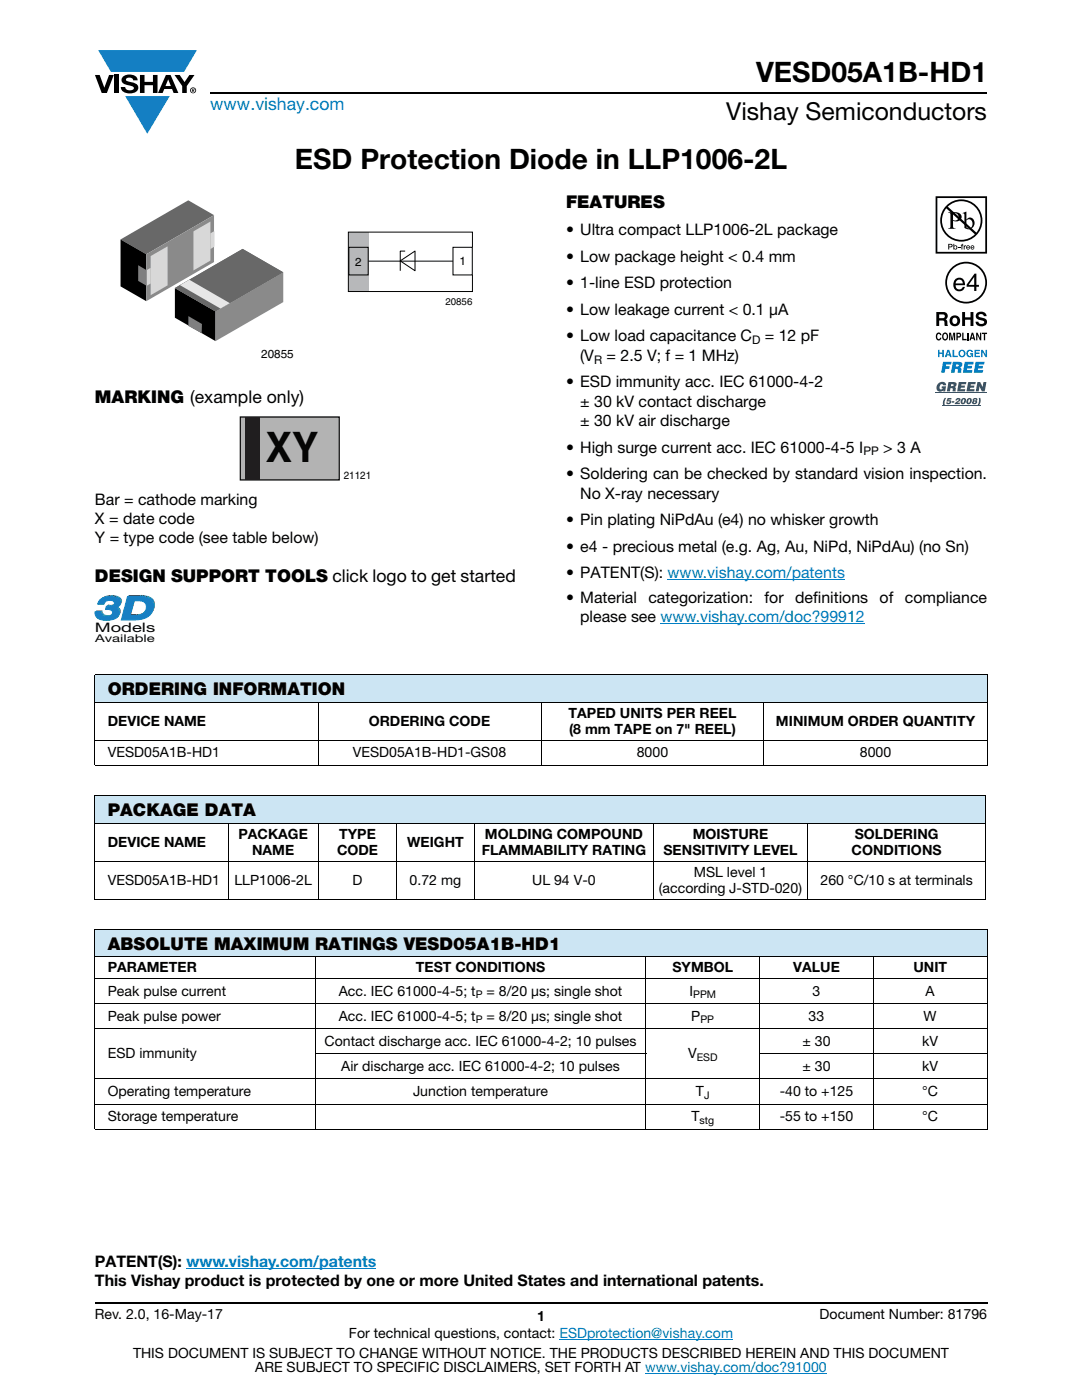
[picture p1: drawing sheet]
<svg xmlns="http://www.w3.org/2000/svg" width="216mm" height="279mm" viewBox="0 0 216 279" stroke-linecap="round" stroke-linejoin="round" font-family="sans-serif">
<g fill="#147fc3">
<path d="M19.6 10h19.7l-2.6 4.3h-1.1h-13.5z"/>
<path d="M25 19.2h8.9l-4.5 7.5z"/>
</g>
<g fill="#000">
<path d="M18.9 15h1l.9 2.5 1-2.5h.9l-1.4 3.6h-1zM22.9 15h.9v3.6h-.9zM24.6 15.3a2.1 2.1 0 0 1 2.8 .3l.1 .4h-.9a.79 .79 0 0 0-.7-.5 .79 .79 0 0 0-.8 .4l.3 .3 1 .2a1.08 1.08 0 0 1 1.2 1 1.08 1.08 0 0 1-1.1 1.2 1.73 1.73 0 0 1-2.4-1.2h.9a.96 .96 0 0 0 .8 .6 .96 .96 0 0 0 .9-.4 1.31 1.31 0 0 0-1.2-.6 1.03 1.03 0 0 1-1.1-.6 1.03 1.03 0 0 1 .2-1.1zM27.9 15h.9v1.3h1.7v-1.3h.9v3.6h-.9v-1.6h-1.7v1.6h-.9zM34.8 15h1.1l.9 1.4 1-1.4h1l-1.5 2.2v1.4h-.9v-1.4z"/>
<path d="M33.6 15.9l.5 1.3h-1.1zM33.1 15l-1.6 3.6h1l.3-.8h1.5l.3 .8h1l-1.6-3.6z"/>
<path d="M38.4 17.8h.2v.2h-.2zM38.3 17.7v.7h.1v-.3l.4 .3-.2-.3 .2-.2-.1-.2z"/>
<path d="M38.1 18a.46 .46 0 0 1 .9 0 .46 .46 0 0 1-.9 0zM37.9 18a.6 .6 0 0 0 1.2 0 .6 .6 0 0 0-1.2 0z"/>
</g>
<path d="M42 18.6h155M18.9 260h178.1" fill="none" stroke="#000" stroke-width=".36"/>
<path d="M133.2 115.6h35.4M131.8 124.4h40.8M37.2 253.1h37.9M111.6 267.3h34.7M128.7 274h36.3" fill="none" stroke="#007ec4" stroke-width=".2"/>
<path d="M24 40h34.6v31.9h-34.6z" fill="#fff"/>
<path d="M24.1 47.8l13.5-7.8 5.1 2.9-13.5 7.8z" fill="#686868"/>
<path d="M24.1 47.8l5.1 2.9v9.4l-5.1-2.9z" fill="#000"/>
<path d="M29.2 50.7l13.5-7.8v9.4l-13.5 7.8z" fill="#8a8a8a"/>
<g fill="#d8d8d8">
<path d="M30.1 51.1l3.3-1.9v7.8l-3.3 1.9z"/>
<path d="M29.3 53.9l.8-.4v3.1l-.8 .5z"/>
<path d="M38.6 46.2l3.4-2v7.8l-3.4 2z"/>
<path d="M42 46.6l.8-.5v3.1l-.8 .5z"/>
</g>
<path d="M27.6 52.9l1.7 1v3.1l-1.7-.9z" fill="#808080"/>
<path d="M34.9 57.5l8.1 4.7v5.9l-8.1-4.7z" fill="#000"/>
<path d="M37.6 63.1l2.7 1.6-.1 1.8-2.6-1.5z" fill="#808080"/>
<path d="M43 62.2l13.5-7.9v6l-13.5 7.8z" fill="#8a8a8a"/>
<path d="M34.9 57.5l13.5-7.8 8.1 4.6-13.5 7.9z" fill="#686868"/>
<path d="M41.9 59.5a1.41 1.41 0 0 1 2.3 .5 1.36 1.36 0 0 1-1.2 1 1.36 1.36 0 0 1-1.3-1z" fill="#eee"/>
<path d="M34.9 57.5l13.5-7.8 8.1 4.6-13.5 7.8z" fill="#686868"/>
<path d="M35.9 56.9l1.9-1.1 8.1 4.7-1.9 1.1z" fill="#e7e7e7"/>
<path d="M69.4 46.2h24.9v15.1h-24.9z" fill="#fff"/>
<path d="M79.9 52.1l2.9-2v3.9z" fill="#fff"/>
<path d="M79.9 52.1l2.9-2v3.9zM80.8 50.1h-.9v3.9" fill="none" stroke="#000" stroke-width=".2"/>
<path d="M69.6 46.4h3.9v11.7h-3.9z" fill="#b5b7bb"/>
<path d="M69.5 46.3h24.8v11.9h-24.8z" fill="none" stroke="#000" stroke-width=".2"/>
<path d="M90.4 49.4h3.8v5.5h-3.8z" fill="#fff"/>
<path d="M69.6 49.4h3.9v5.5h-3.9zM73.5 52.1h16.9M90.4 49.4h3.8v5.5h-3.8z" fill="none" stroke="#000" stroke-width=".2"/>
<path d="M47.8 83.1h26.3v12.9h-26.3z" fill="#fff"/>
<path d="M48 83.2h19.7v12.6h-19.7z" fill="#b3b3b3"/>
<path d="M48 83.2h19.7v12.6h-19.7z" fill="none" stroke="#040503" stroke-width=".24"/>
<path d="M49 83.1h2.9v12.6h-2.9z" fill="#201d1e"/>
<path d="M18.9 118.7h12.1v10h-12.1z" fill="#fff"/>
<path d="M19.3 121.8h1.2l-.3 .3h-1.3z" fill="#0d567f"/>
<path d="M20.5 121.8l-.3 .4z" fill="#09537d"/>
<path d="M20.5 121.9l-.3 .4z" fill="#0d5781"/>
<path d="M20.5 122l-.3 .3z" fill="#105a84"/>
<path d="M20.5 122l-.3 .4z" fill="#115c88"/>
<path d="M20.5 122.1l-.3 .4z" fill="#145f8c"/>
<path d="M20.5 122.2l-.3 .3z" fill="#146190"/>
<path d="M20.5 122.2l-.2 .4z" fill="#156494"/>
<path d="M20.6 122.3l.2 .2-.3 .3-.2-.2z" fill="#176797"/>
<path d="M20.8 122.5l.1 .1-.3 .3-.1-.1z" fill="#156494"/>
<path d="M20.9 122.6h.1l-.4 .3z" fill="#146190"/>
<path d="M21 122.6l.1 .1-.4 .2z" fill="#145f8c"/>
<path d="M21.1 122.7h.1l-.4 .3z" fill="#115c88"/>
<path d="M21.2 122.7h.1l-.4 .3z" fill="#105a84"/>
<path d="M21.3 122.7h.1l-.4 .3z" fill="#0d5781"/>
<path d="M21.4 122.7h.2l-.3 .3h-.2z" fill="#09537d"/>
<path d="M21.6 122.7h.2l-.5 .3z" fill="#0e5078"/>
<path d="M21.8 122.7h.2l-.5 .3z" fill="#0e4e73"/>
<path d="M22 122.7l.1-.1-.4 .4z" fill="#0a496f"/>
<path d="M22.1 122.6h.2l-.5 .4z" fill="#09486a"/>
<path d="M22.3 122.6l.3-.2-.6 .5z" fill="#034466"/>
<path d="M21.5 120.7h.4l-.3 .3h-.4z" fill="#0d567f"/>
<path d="M21.3 119.8l-.4 .5z" fill="#034466"/>
<path d="M21.2 120l-.4 .4z" fill="#09486a"/>
<path d="M21.1 120.1l-.3 .4z" fill="#0a496f"/>
<path d="M21.1 120.2l-.4 .4z" fill="#0e4e73"/>
<path d="M21.9 120.7h.2l-.5 .3z" fill="#09537d"/>
<path d="M22.1 120.7h.2l-.3 .3h-.3z" fill="#0e5078"/>
<path d="M22.3 120.7l.2-.1-.5 .4z" fill="#0e4e73"/>
<path d="M22.5 120.6h.2l-.5 .3z" fill="#0a496f"/>
<path d="M22.7 120.6l.1-.1-.5 .4z" fill="#09486a"/>
<path d="M22.8 120.5l.2-.1-.5 .4z" fill="#034466"/>
<path d="M23.2 121h.2l-.4 .3h-.1z" fill="#115c88"/>
<path d="M23.4 121l.1 .1-.3 .3-.2-.1z" fill="#145f8c"/>
<path d="M23.5 121.1h.2l-.4 .4-.1-.1z" fill="#146190"/>
<path d="M23.7 121.1l.1 .1-.3 .3h-.2z" fill="#156494"/>
<path d="M23.8 121.2l.2 .3-.3 .3-.2-.3z" fill="#176797"/>
<path d="M24 121.5l.1 .1-.3 .3-.1-.1z" fill="#156494"/>
<path d="M24.1 121.6l-.3 .4z" fill="#146190"/>
<path d="M24.1 121.7l-.3 .4z" fill="#145f8c"/>
<path d="M24.1 121.8l-.3 .4z" fill="#115c88"/>
<path d="M24.1 121.9l-.3 .4z" fill="#105a84"/>
<path d="M24.1 122l-.3 .4z" fill="#0d5781"/>
<path d="M24.1 122.1l-.3 .4z" fill="#09537d"/>
<path d="M24.1 122.2l-.3 .4z" fill="#0e5078"/>
<path d="M24.1 122.3l-.3 .4z" fill="#0e4e73"/>
<path d="M24.1 122.4l-.4 .4z" fill="#0a496f"/>
<path d="M24 122.5l-.3 .4z" fill="#09486a"/>
<g fill="#034466">
<path d="M24 122.6l-.5 .5z"/>
<path d="M20.2 119.4l.6-.4-.9 .7z"/>
</g>
<path d="M20.8 119l.3-.1-.6 .4z" fill="#09486a"/>
<path d="M21.1 118.9l.3-.1-.6 .4z" fill="#0a496f"/>
<path d="M21.4 118.8h.3l-.3 .3h-.3z" fill="#0e4e73"/>
<path d="M21.7 118.8l.4-.1-.3 .4h-.4z" fill="#0e5078"/>
<path d="M22.1 118.7h.1l-.4 .4z" fill="#09537d"/>
<path d="M19.9 119.8a3.2 3.2 0 0 1 4.1 0 1.07 1.07 0 0 1-1.1 1.5 1.09 1.09 0 0 1 1 1 1.09 1.09 0 0 1-.8 1.1 4.2 4.2 0 0 1-3.6 0l-.5-.8-.1-.5h1.3a1 1 0 0 0 1.4 .9 .7 .7 0 0 0 .9-.7 .7 .7 0 0 0-1-.7h-.4l.1-.6h.5a.81 .81 0 0 0 1-.9 1.28 1.28 0 0 0-2 .5h-1.2z" fill="#177fc3"/>
<path d="M19.9 119.8a3.2 3.2 0 0 1 4.1 0 1.07 1.07 0 0 1-1.1 1.5 1.09 1.09 0 0 1 1 1 1.09 1.09 0 0 1-.8 1.1 4.2 4.2 0 0 1-3.6 0l-.5-.8-.1-.5h1.3a1 1 0 0 0 1.4 .9 .7 .7 0 0 0 .9-.7 .7 .7 0 0 0-1-.7h-.4l.1-.6h.5a.81 .81 0 0 0 1-.9 1.28 1.28 0 0 0-2 .5h-1.2z" fill="none" stroke="#177fc3" stroke-width=".2"/>
<path d="M22.2 118.7h.3l-.3 .4-.3-.1z" fill="#09537d"/>
<path d="M22.5 118.7l.4 .1-.4 .3h-.3z" fill="#0d5781"/>
<path d="M22.9 118.8h.2l-.3 .3h-.3z" fill="#105a84"/>
<path d="M23.1 118.8l.3 .1-.3 .3-.3-.1z" fill="#115c88"/>
<path d="M23.4 118.9l.2 .1-.3 .3-.2-.1z" fill="#145f8c"/>
<path d="M23.6 119l.2 .1-.3 .3-.2-.1z" fill="#146190"/>
<path d="M23.8 119.1l.2 .1-.3 .3-.2-.1z" fill="#156494"/>
<path d="M24 119.2l.3 .3-.3 .3-.3-.3z" fill="#176797"/>
<path d="M24.3 119.5v.1l-.3 .3v-.1z" fill="#156494"/>
<path d="M24.3 119.6l-.3 .4z" fill="#146190"/>
<path d="M24.4 119.7l-.3 .4z" fill="#145f8c"/>
<path d="M24.4 119.8l-.3 .4z" fill="#115c88"/>
<path d="M24.4 119.9l-.3 .4z" fill="#105a84"/>
<path d="M24.4 119.9l-.3 .4z" fill="#0d5781"/>
<path d="M24.4 120l-.3 .4z" fill="#09537d"/>
<path d="M24.4 120.1l-.3 .4z" fill="#0e5078"/>
<path d="M24.4 120.1l-.4 .4z" fill="#0e4e73"/>
<path d="M24.3 120.2l-.3 .4z" fill="#0a496f"/>
<path d="M24.3 120.3l-.3 .4z" fill="#09486a"/>
<path d="M24.3 120.4l-.5 .5z" fill="#034466"/>
<path d="M26.2 122.5h1.1l-.3 .4h-1.1z" fill="#0d567f"/>
<path d="M27.3 122.5h.1l-.4 .4z" fill="#09537d"/>
<path d="M27.4 122.5h.3l-.3 .3-.3 .1z" fill="#0e5078"/>
<path d="M27.7 122.5h.3l-.3 .3h-.3z" fill="#0e4e73"/>
<path d="M28 122.5l.2-.1-.5 .4z" fill="#0a496f"/>
<path d="M28.2 122.4l.3-.1-.6 .4z" fill="#09486a"/>
<path d="M28.5 122.3l.6-.4-.9 .7z" fill="#034466"/>
<path d="M27 119.6l-.8 2.9-.3 .4 .8-3z" fill="#074f76"/>
<path d="M25.4 118.9h2.7" fill="none" stroke="#0d567f" stroke-width=".31"/>
<path d="M28.1 118.7h.4l-.3 .4-.4-.1z" fill="#09537d"/>
<path d="M28.5 118.7l.4 .1-.3 .3h-.4z" fill="#0d5781"/>
<path d="M28.9 118.8h.4l-.3 .4-.4-.1z" fill="#105a84"/>
<path d="M29.3 118.8l.3 .1-.4 .3h-.2z" fill="#115c88"/>
<path d="M29.6 118.9l.2 .1-.3 .3-.3-.1z" fill="#145f8c"/>
<path d="M29.8 119l.2 .1-.3 .3-.2-.1z" fill="#146190"/>
<path d="M30 119.1l.3 .2-.3 .3-.3-.2z" fill="#156494"/>
<path d="M30.3 119.3l.4 .5-.3 .3-.4-.5z" fill="#176797"/>
<path d="M30.7 119.8l.1 .2-.3 .3-.1-.2z" fill="#156494"/>
<path d="M30.8 120l.1 .1-.3 .3-.1-.1z" fill="#146190"/>
<path d="M30.9 120.1v.2l-.3 .3v-.2z" fill="#145f8c"/>
<path d="M30.9 120.3l-.3 .4z" fill="#115c88"/>
<path d="M30.9 120.4l-.3 .5z" fill="#105a84"/>
<path d="M30.9 120.6v.2l-.3 .4v-.3z" fill="#0d5781"/>
<path d="M30.9 120.8l-.3 .6z" fill="#09537d"/>
<path d="M30.9 121.1l-.3 .5z" fill="#0e5078"/>
<path d="M30.9 121.3l-.4 .5z" fill="#0e4e73"/>
<path d="M30.8 121.5l-.4 .5z" fill="#0a496f"/>
<path d="M30.7 121.7l-.4 .6z" fill="#09486a"/>
<path d="M30.6 122l-.7 .7z" fill="#034466"/>
<path d="M26.7 119.9l-.8 3a3.2 3.2 0 0 0 3.1-1 1.27 1.27 0 0 0 .1-1.4 1.27 1.27 0 0 0-1.4-.6zM25.4 119a8.4 8.4 0 0 1 4.3 .4 2.15 2.15 0 0 1 1 2.1 2.15 2.15 0 0 1-1.5 1.7 9.3 9.3 0 0 1-5 .5z" fill="#177fc3"/>
<path d="M25.4 119a8.4 8.4 0 0 1 4.3 .4 2.15 2.15 0 0 1 1 2.1 2.15 2.15 0 0 1-1.5 1.7 9.3 9.3 0 0 1-5 .5zM26.7 119.9a2.55 2.55 0 0 1 2.3 .5 1.76 1.76 0 0 1-.2 1.8 1.76 1.76 0 0 1-1.8 .7h-1.1z" fill="none" stroke="#177fc3" stroke-width=".2"/>
<path d="M186.7 39.2h10.3v41.8h-10.3z" fill="#fff"/>
<g fill="#000">
<path d="M191.2 49.3h.4v.1h-.4zM191.9 48.7h.3l-.2 .2 .2 .1v.1h-.2v.7h-.1v-.7h-.2zM192.3 49h.2v.1l.3-.1v.1l-.3 .1v.6h-.2zM186.9 66.6l.4-.2h.3l.2 .5-.6-.2a.66 .66 0 0 0 .1 1l.3-.3h.2a.54 .54 0 0 1-.4 .6 .54 .54 0 0 1-.6-.5zM189.4 66.4h.4l.2 1.2 .2-1.2h.4v1.5h-.3v-1.3l-.2 1.3h-.2l-.3-1.3v1.3h-.2zM192 66.4h.3v1.2h.6v.3h-.9zM192 62.3h.6v1h1.1v-1h.5v2.8h-.5v-1.3h-1.1v1.3h-.6zM193 66.4h.3v1.5h-.3zM195 62.4a1.15 1.15 0 0 1 1.9 .7h-.6v-.2a.68 .68 0 0 0-1-.1v.4l.2 .1a1.29 1.29 0 0 1 1.5 .9 1.17 1.17 0 0 1-1.2 .9 1.17 1.17 0 0 1-1.1-.9h.5l.1 .2a.67 .67 0 0 0 1.1-.1l-.3-.3-.5-.1a.82 .82 0 0 1-.9-.5 .82 .82 0 0 1 .3-1zM194.8 66.4h.3l.5 1.1v-1.1h.2v1.5h-.3l-.5-1.1v1.1h-.2zM195.9 66.4h1.1v.3h-.4v1.2h-.3v-1.2h-.4z"/>
<path d="M187 39.5h9.6v10.8h-9.6zM186.7 39.2v11.4h10.3v-11.4z"/>
<path d="M189 56.4a3.8 3.8 0 0 1 7.6 0 3.8 3.8 0 0 1-7.6 0zM188.6 56.4a4.2 4.2 0 0 0 8.4 0 4.2 4.2 0 0 0-8.4 0z"/>
<path d="M189.1 41.3a3.9 3.9 0 0 1 5.3-.2 3.9 3.9 0 0 1 .4 5.3zM188.8 41.6l5.7 5.2a3.9 3.9 0 0 1-5.3 .1 3.9 3.9 0 0 1-.4-5.3zM187.6 44a4.2 4.2 0 0 0 8.4 0 4.2 4.2 0 0 0-8.4 0z"/>
<path d="M189.4 48.8v.4h.4v-.3zM189.2 48.7h.7l.2 .3-.2 .3-.5 .1v.4h-.2z"/>
<path d="M190.2 42.6v1.3a.75 .75 0 0 0 1.1-.6 .75 .75 0 0 0-1.1-.7zM189.2 42.4a2.81 2.81 0 0 1 2.4 .3 .97 .97 0 0 1 0 1.2 .97 .97 0 0 1-1.2 .2h-.2v1.1v.2l.5 .3h-1.5l.3-.2 .1-.3v-2.3v-.3z"/>
<path d="M190.4 49.4a.26 .26 0 0 0 .5 0 .26 .26 0 0 0-.5 0zM190.2 48.7h.2v.4a.38 .38 0 0 1 .5 0 .38 .38 0 0 1 0 .6 .38 .38 0 0 1-.5 0l-.2 .1z"/>
<path d="M190.9 56l-.2 .6h1.4a.7 .7 0 0 0-.4-.7 .7 .7 0 0 0-.8 .1zM190.7 55.7a1.18 1.18 0 0 1 1.4-.1 1.18 1.18 0 0 1 .5 1.3h-1.9a.73 .73 0 0 0 .5 .8 .73 .73 0 0 0 .9-.4h.4a1.21 1.21 0 0 1-1.6 .8 1.21 1.21 0 0 1-.6-1.7z"/>
<path d="M192.8 44v1.3l.2 .2a.72 .72 0 0 0 .8-.1 .72 .72 0 0 0 .3-.7 .72 .72 0 0 0-.4-.8 .72 .72 0 0 0-.9 .1zM192.1 42.5l.7-.3v1.6a.89 .89 0 0 1 1.1-.3 .89 .89 0 0 1 .6 1 1.23 1.23 0 0 1-.7 1.2 1.23 1.23 0 0 1-1.4-.2v-2.7z"/>
<path d="M194.4 55.3l-1.1 1.6h1.1zM194.5 54.6h.3v2.3h.5v.3h-.5v.9h-.4v-.9h-1.5v-.4z"/>
<path d="M193 49.2v.1h.4l-.2-.2zM193 49h.4l.2 .4h-.6v.2l.5-.1a.42 .42 0 0 1-.6 .2 .42 .42 0 0 1 .1-.7z"/>
<path d="M193.9 49.2l-.1 .1h.4l-.2-.2zM193.8 49h.5l.1 .4h-.6l.1 .2 .5-.1a.42 .42 0 0 1-.7 .2 .42 .42 0 0 1 .1-.7z"/>
<path d="M187.4 62.8v.7h.9a.39 .39 0 0 0 .1-.7zM186.8 62.3h1.4a.79 .79 0 0 1 .8 .4 .79 .79 0 0 1-.1 .9l-.2 .1a.98 .98 0 0 1 .4 1.2l.1 .2h-.7l-.2-1.1h-.9v1.1h-.6z"/>
<path d="M188.4 66.7a.64 .64 0 0 0 .2 1l.1-.1a.64 .64 0 0 0-.1-1zM188.2 66.5l.2-.1a.56 .56 0 0 1 .7 .3 .82 .82 0 0 1-.5 1.3l-.2-.1a.89 .89 0 0 1-.2-1.4z"/>
<path d="M190.3 63.5a.63 .63 0 0 0-.3 .7 .63 .63 0 0 0 .8 .4 .63 .63 0 0 0 .2-.8 .63 .63 0 0 0-.7-.3zM189.5 64a1.09 1.09 0 0 1 2.1 0 1.09 1.09 0 0 1-2.1 0z"/>
<path d="M191.1 66.7v.4l.4-.1v-.3zM190.8 66.4h.6a.5 .5 0 0 1 .4 .5 .5 .5 0 0 1-.4 .5h-.3v.5h-.3z"/>
<path d="M194 66.7l-.1 .6h.3zM193.9 66.4h.3l.4 1.5h-.3v-.3h-.5l-.1 .3h-.3z"/>
</g>
<path d="M186.7 78.4h10.3" fill="none" stroke="#1f9047" stroke-width=".2"/>
<g fill="#1f9047">
<path d="M187.2 76.6a.91 .91 0 0 1 .9-.4 .91 .91 0 0 1 .7 .7h-.6l-.3-.2a.56 .56 0 0 0-.4 .4 .56 .56 0 0 0 .3 .6l.3-.2h-.2v-.4h.9l-.2 1h-.4v-.2a.82 .82 0 0 1-1.1 .1 .82 .82 0 0 1-.1-1.1z"/>
<path d="M191.3 76.2h1.5v.5h-1v.3h.8l-.1 .4h-.8v.3h.9l-.1 .4h-1.5z"/>
<path d="M193.2 76.2h1.5l-.1 .5h-.9v.3h.7v.4h-.8l-.1 .3h1l-.1 .4h-1.6z"/>
<path d="M195 76.2h.6l.5 1.1 .1-1.1h.6l-.3 1.9h-.6l-.5-1-.1 1h-.6z"/>
<path d="M188.5 79.4h.3l-.3 .8v.8h-.3v-.8z"/>
<path d="M189.1 79.4h.8l-.1 .3h-.5l-.1 .2h.5a.52 .52 0 0 1-.2 .7 .52 .52 0 0 1-.7-.3l.5 .1 .2-.2-.2-.1h-.4z"/>
<path d="M190 80.1h.4v.3h-.5z"/>
<path d="M190.8 79.6a.5 .5 0 0 1 .5-.2 .5 .5 0 0 1 .4 .4l-.7 .6h.6l-.1 .3h-1l.8-.9-.1-.1-.2 .2h-.4z"/>
<path d="M189.8 76.7l-.1 .4 .5-.1 .1-.1-.1-.2zM189.3 76.2l1.5 .2a.54 .54 0 0 1-.3 .8l.2 .3v.6h-.6v-.5l-.3-.1h-.1l-.2 .6h-.6z"/>
<path d="M192.2 79.8l-.2 .4 .2 .2 .2-.5-.1-.2zM191.9 79.6a.51 .51 0 0 1 .8 .1 .66 .66 0 0 1-.2 .8 .66 .66 0 0 1-.8 0v-.5z"/>
<path d="M193.3 79.8l-.1 .4 .1 .2 .3-.5-.2-.2zM193.1 79.6a.51 .51 0 0 1 .8 .1 .66 .66 0 0 1-.2 .8 .66 .66 0 0 1-.8 0l-.1-.5z"/>
</g>
<path d="M188 80.9h7.7" fill="none" stroke="#1f9047" stroke-width=".2"/>
<g fill="#1f9047">
<path d="M195.3 79.4h.3l.1 .8a.72 .72 0 0 1-.7 .8l.3-.8z"/>
<path d="M194.5 79.7l-.1 .2h.2l.1-.2zM194.4 80.2v.2h.2v-.2zM194.2 79.6a.52 .52 0 0 1 .8 .2l-.2 .2 .2 .3a.55 .55 0 0 1-.5 .4 .55 .55 0 0 1-.6-.4l.3-.3-.1-.2z"/>
</g>
<g fill="#0160ae">
<path d="M187.2 69.8h.3v.6h.5v-.6h.3v1.5h-.3v-.7h-.5v.7h-.3z"/>
<path d="M190.1 69.8h.3v1.2h.7v.3h-1z"/>
<path d="M193 70a.68 .68 0 0 1 1.2 .3l-.9-.2a.55 .55 0 0 0-.2 .5 .55 .55 0 0 0 .4 .4l.4-.3h-.3v-.2h.6v.8h-.2l-.1-.2a.71 .71 0 0 1-1-.1 .71 .71 0 0 1 .1-1z"/>
<path d="M194.5 69.8h1v.3h-.8v.3h.8v.2h-.8v.4h.8v.3h-1z"/>
<path d="M195.8 69.8h.3l.6 1v-1h.3v1.5h-.3l-.6-1.1v1.1h-.3z"/>
<path d="M188.2 72.2h1.7l-.1 .5h-1l-.1 .4h.8l-.1 .5h-.8l-.1 .8h-.7z"/>
<path d="M192.5 72.2h1.8l-.1 .5h-1.1v.3h.9l-.1 .5h-.9l-.1 .4h1.1l-.1 .5h-1.8z"/>
<path d="M194.7 72.2h1.7v.5h-1.1v.3h.8v.5h-.9l-.1 .4h1.1l-.1 .5h-1.8z"/>
<path d="M189.2 70.1l-.2 .6h.4zM189 69.8h.4l.5 1.5h-.3l-.1-.3h-.6l-.1 .3h-.3z"/>
<path d="M191.5 70.6a.47 .47 0 0 0 .9 0 .47 .47 0 0 0-.9 0zM191.2 70.5a.75 .75 0 0 1 1.5 0 .75 .75 0 0 1-1.5 0z"/>
<path d="M190.8 72.7l-.1 .4h.6l-.1-.4zM190.1 72.2l1.8 .2a.63 .63 0 0 1-.3 1l.2 .2v.8h-.7v-.6l-.3-.2h-.2l-.1 .8h-.7z"/>
</g>
<g fill="#cce5f3">
<path d="M18.9 134.7h178.1v5.5h-178.1z"/>
<path d="M18.9 158.8h177.8v5.5h-177.8z"/>
<path d="M18.9 185.4h178.1v5.5h-178.1z"/>
</g>
<g fill="none" stroke="#000" stroke-width=".2">
<path d="M18.9 134.7h178.1M18.9 134.8v17.9M197 134.8v17.9M18.9 140.2h178.1M18.9 147.8h178.1M18.9 152.8h178.1M18.9 158.8h177.9M18.9 158.9v20.4M63.5 140.1v12.7M107.9 140.1v12.7M152.4 140.1v12.7M196.7 158.9v20.4"/>
<path d="M18.9 164.3h177.9M18.9 171.9h177.9M18.9 179.4h177.9M45.5 164.2v15.3M63.5 164.2v15.3M79.2 164.2v15.3M94.6 164.2v15.3M130.4 164.2v15.3M161.1 164.2v15.3M18.9 185.4h178.1M18.9 190.9h178.1M18.9 195.3h178.1"/>
<path d="M18.9 185.5v39.8M62.9 190.8v34.6M128.9 190.8v34.6M151.6 190.8v34.6M174.3 190.8v34.6M197 185.5v39.8M18.9 200.3h178.1M18.9 205.3h178.1M18.9 215.3h178.1M62.8 210.3h66.2M151.5 210.3h45.5M18.9 220.3h178.1"/>
<path d="M18.9 225.3h178.1"/>
</g>
<text font-size="8.4" fill="#040503" x="53.1" y="92.1">XY</text>
<g font-size="5.6">
<text x="150.9" y="16.4">VESD05A1B-HD1</text>
<text x="58.8" y="33.8">ESD Protection Diode in LLP1006-2L</text>
</g>
<text font-size="4.9" x="144.9" y="24">Vishay Semiconductors</text>
<text font-size="3.5" fill="#007ec4" x="42" y="21.9">www.vishay.com</text>
<g font-size="3.5">
<text x="112.9" y="41.5">FEATURES</text>
<text x="18.9" y="80.4">MARKING (example only)</text>
<text x="18.9" y="116.1">DESIGN SUPPORT TOOLS click logo to get started</text>
<text x="21.5" y="138.8">ORDERING INFORMATION</text>
<text x="21.5" y="162.9">PACKAGE DATA</text>
<text x="21.5" y="189.5">ABSOLUTE MAXIMUM RATINGS VESD05A1B-HD1</text>
</g>
<g font-size="3.2">
<text x="112.9" y="46.9">• Ultra compact LLP1006-2L package</text>
<text x="112.9" y="52.2">• Low package height &lt; 0.4 mm</text>
<text x="112.9" y="57.5">• 1-line ESD protection</text>
<text x="112.9" y="62.8">• Low leakage current &lt; 0.1 μA</text>
<text x="112.9" y="68.1">• Low load capacitance C</text>
<text x="115.8" y="72">(V</text>
<text x="121" y="72">= 2.5 V; f = 1 MHz)</text>
<text x="152.6" y="68.1">= 12 pF</text>
<text x="112.9" y="77.3">• ESD immunity acc. IEC 61000-4-2</text>
<text x="115.8" y="81.2">± 30 kV contact discharge</text>
<text x="115.8" y="85">± 30 kV air discharge</text>
<text x="112.9" y="90.3">• High surge current acc. IEC 61000-4-5 I</text>
<text x="112.9" y="95.6">• Soldering can be checked by standard vision inspection.</text>
<text x="176.2" y="90.3">&gt; 3 A</text>
<text x="18.9" y="100.7">Bar = cathode marking</text>
<text x="115.8" y="99.5">No X-ray necessary</text>
<text x="18.9" y="104.6">X = date code</text>
<text x="112.9" y="104.8">• Pin plating NiPdAu (e4) no whisker growth</text>
<text x="18.9" y="108.4">Y = type code (see table below)</text>
<text x="112.9" y="110.1">• e4 - precious metal (e.g. Ag, Au, NiPd, NiPdAu) (no Sn)</text>
<text x="112.9" y="115.4">• PATENT(S): www.vishay.com/patents</text>
<text x="112.9" y="120.3">• Material</text>
<text x="115.8" y="124.2">please see www.vishay.com/doc?99912</text>
<text x="129.4" y="120.3">categorization:</text>
<text x="152.6" y="120.3">for</text>
<text x="158.7" y="120.3">definitions</text>
<text x="175.5" y="120.3">of</text>
<text x="180.6" y="120.3">compliance</text>
<text x="18.9" y="252.9">PATENT(S): www.vishay.com/patents</text>
<text x="18.9" y="256.7">This Vishay product is protected by one or more United States and international patents.</text>
</g>
<g font-size="2.8">
<text x="113.5" y="143.3">TAPED UNITS PER REEL</text>
<text x="21.5" y="144.9">DEVICE NAME</text>
<text x="73.6" y="144.9">ORDERING CODE</text>
<text x="113.6" y="146.5">(8 mm TAPE on 7&quot; REEL)</text>
<text x="154.8" y="144.9">MINIMUM ORDER QUANTITY</text>
<text x="21.5" y="151.2">VESD05A1B-HD1</text>
<text x="70.4" y="151.2">VESD05A1B-HD1-GS08</text>
<text x="127.1" y="151.2">8000</text>
<text x="171.6" y="151.2">8000</text>
<text x="47.6" y="167.4">PACKAGE</text>
<text x="67.7" y="167.4">TYPE</text>
<text x="96.8" y="167.4">MOLDING COMPOUND</text>
<text x="138.2" y="167.4">MOISTURE</text>
<text x="170.6" y="167.4">SOLDERING</text>
<text x="21.5" y="169">DEVICE NAME</text>
<text x="50.3" y="170.5">NAME</text>
<text x="67.2" y="170.5">CODE</text>
<text x="81.3" y="169">WEIGHT</text>
<text x="96.1" y="170.5">FLAMMABILITY RATING</text>
<text x="132.4" y="170.5">SENSITIVITY LEVEL</text>
<text x="169.9" y="170.5">CONDITIONS</text>
<text x="21.5" y="176.6">VESD05A1B-HD1</text>
<text x="46.8" y="176.6">LLP1006-2L</text>
<text x="70.3" y="176.6">D</text>
<text x="81.7" y="176.6">0.72 mg</text>
<text x="106.2" y="176.6">UL 94 V-0</text>
<text x="131.5" y="178.1">(according J-STD-020)</text>
<text x="138.4" y="175">MSL level 1</text>
<text x="163.7" y="176.6">260 °C/10 s at terminals</text>
<text x="21.5" y="194">PARAMETER</text>
<text x="83" y="194">TEST CONDITIONS</text>
<text x="134.2" y="194">SYMBOL</text>
<text x="158.3" y="194">VALUE</text>
<text x="182.3" y="194">UNIT</text>
<text x="21.5" y="203.8">Peak pulse power</text>
<text x="21.5" y="198.8">Peak pulse current</text>
<text x="67.6" y="203.8">Acc. IEC 61000-4-5; t</text>
<text x="67.6" y="198.8">Acc. IEC 61000-4-5; t</text>
<text x="97.1" y="198.8">= 8/20 μs; single shot</text>
<text x="97.1" y="203.8">= 8/20 μs; single shot</text>
<text x="137.6" y="198.8">I</text>
<text x="137.9" y="203.8">P</text>
<text x="161.4" y="203.8">33</text>
<text x="162.1" y="198.8">3</text>
<text x="184.3" y="203.8">W</text>
<text x="184.7" y="198.8">A</text>
<text x="64.8" y="208.7">Contact discharge acc. IEC 61000-4-2; 10 pulses</text>
<text x="160.1" y="208.7">± 30</text>
<text x="184" y="208.7">kV</text>
<text x="21.5" y="211.2">ESD immunity</text>
<text x="68.1" y="213.7">Air discharge acc. IEC 61000-4-2; 10 pulses</text>
<text x="137.3" y="211.2">V</text>
<text x="160.1" y="213.7">± 30</text>
<text x="184" y="213.7">kV</text>
<text x="21.5" y="218.8">Operating temperature</text>
<text x="82.4" y="218.8">Junction temperature</text>
<text x="138.9" y="218.8">T</text>
<text x="155.6" y="218.8">-40 to +125</text>
<text x="184" y="218.8">°C</text>
<text x="21.5" y="223.8">Storage temperature</text>
<text x="138" y="223.8">T</text>
<text x="155.6" y="223.8">-55 to +150</text>
<text x="184" y="223.8">°C</text>
<text x="18.9" y="263.3">Rev. 2.0, 16-May-17</text>
<text x="107.2" y="263.6">1</text>
<text x="163.6" y="263.3">Document Number: 81796</text>
<text x="69.6" y="267.1">For technical questions, contact: ESDprotection@vishay.com</text>
<text x="26.5" y="271">THIS DOCUMENT IS SUBJECT TO CHANGE WITHOUT NOTICE. THE PRODUCTS DESCRIBED HEREIN AND THIS DOCUMENT</text>
<text x="50.9" y="273.8">ARE SUBJECT TO SPECIFIC DISCLAIMERS, SET FORTH AT www.vishay.com/doc?91000</text>
</g>
<text font-size="2.6" fill="#050504" x="18.9" y="126.2">Models</text>
<g font-size="2.4">
<text x="150.1" y="68.7">D</text>
<text x="118.5" y="72.6">R</text>
<text x="172.3" y="90.9">PP</text>
</g>
<g font-size="2.3">
<text x="70.9" y="53">2</text>
<text x="91.7" y="53">1</text>
<text x="52.1" y="71.4">20855</text>
</g>
<text font-size="2.1" fill="#040503" x="68.6" y="95.6">21121</text>
<text font-size="2.1" fill="#050504" x="19" y="128.2">Available</text>
<g font-size="2.1">
<text x="94.9" y="199.3">P</text>
<text x="138.3" y="199.3">PPM</text>
<text x="94.9" y="204.3">P</text>
<text x="139.8" y="204.3">PP</text>
<text x="139" y="211.8">ESD</text>
<text x="140.5" y="219.3">J</text>
<text x="139.6" y="224.3">stg</text>
</g>
<text font-size="1.9" x="88.9" y="60.9">20856</text>
</svg>
